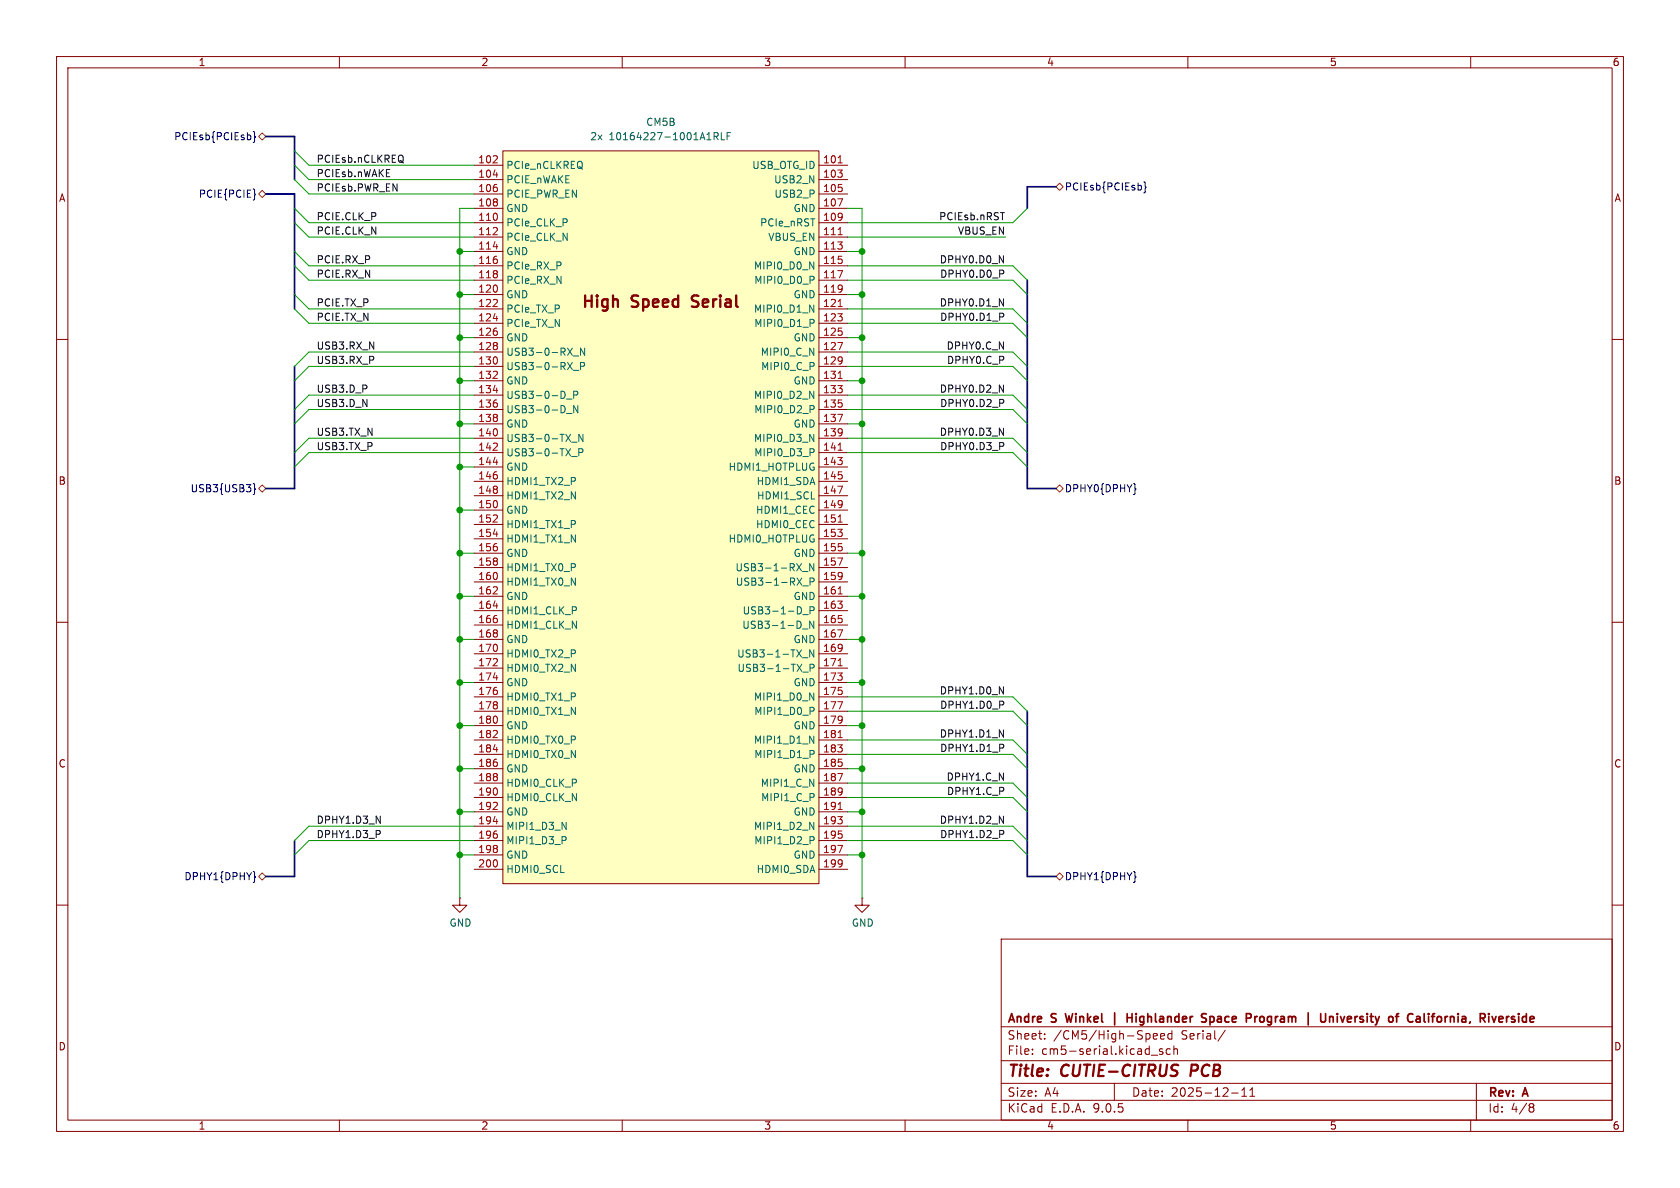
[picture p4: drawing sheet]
<svg xmlns="http://www.w3.org/2000/svg" width="297mm" height="210mm" viewBox="0 0 297 210" stroke-linecap="round" stroke-linejoin="round" font-family="sans-serif">
<g fill="none" stroke="#840000" stroke-width=".18">
<path d="M10 10h277v190h-277zM12 12h273v186h-273zM60 10v2M110 10v2M160 10v2M210 10v2M260 10v2M10 60h2M285 60h2M10 110h2M285 110h2M81.3 158.8v1.2h1.2l-1.2 1.3-1.3-1.3h1.3"/>
<path d="M81.3 158.8h.1M152.4 158.8v1.2h1.3l-1.3 1.3-1.3-1.3h1.3M152.4 158.8h.1M10 160h2M177 166h108v32h-108zM285 160h2M60 198v2M110 198v2M160 198v2M177 194.5h108M177 191.5h108M177 187.5h108"/>
<path d="M177 181.5h108M182.5 186.3v.1M182.5 185.5v.1M184.7 183.6v.1M184.7 182.8v.1M197 191.5v3M203.5 186.5h1.2M203.9 183.2l.7-.1-.1-.3-.4-.1-.2 .2 .1 .7h.5M205.2 183.2l.7-.1-.1-.3-.4-.1-.2 .2v.7h.6M205.5 185.5l-.3-.1-.2 .2v.2l.5 .2v.3h-.5M206.9 185.5l-.4-.1-.3 .3v.4l.1 .2h.6M207.2 182.8l-.5-.1-.2 .3v.4l.1 .2h.6"/>
<path d="M207.2 182.2v1.5M207.5 185.5l.2-.1 .4 .1 .1 .9M207.5 184.9v1.5M210 198v2M216.6 182.1l-1.3 2M217.7 193.2h1.2M219.5 193.8h.9M219.5 192.7l.5-.4v1.5M221 193.8h.8M221 192.7l.4-.4v1.5M260 198v2M261 191.5v6.5"/>
<path d="M270.6 195.1l.4 .1 .2 .2-.3 .3M270.6 195.7h.3M270.9 195.7l.2 .2 .1 .4-.2 .2-.4 .1"/>
</g>
<path d="M210.7 188.2l-.3 2" fill="none" stroke="#840000" stroke-width=".4"/>
<g fill="none" stroke="#840000" stroke-width=".3">
<path d="M188.3 179.2l.4 1.5M197.1 179v2.2M199.3 179.2v1.5M199.3 179.9h.8M200.1 179.2v1.5M212.7 179.9l.4 .1 .2 .4-.3 .3h-.4M212.7 179.2l.6 .1M213.9 179.7v1.5M214.3 179.7l-.4 .1M221.8 179.7v1M222.3 179.7l-.3 .1-.2 .2M222.8 179.8l-.1 .2v.4l.1 .2"/>
<path d="M233.5 179.2v1.2l.3 .3h.3M236.4 179.2v.1M236.4 179.7v1M237 179.7l.3 1M249.8 179.3a.6 .6 0 0 0-.8 0 .6 .6 0 0 0-.2 .7 .56 .56 0 0 0 .3 .6 .56 .56 0 0 0 .7-.1M253.1 179.7h.5M253.6 179.2l-.3 .2v1.3M265.1 179.8l.4-.1 .2 .3-.7 .2M266.3 179.7v1M266.8 179.7l-.3 .1-.2 .2M213.9 180.6l.4 .1M265.1 180.6h.5"/>
</g>
<path d="M88.9 26.7h55.9v129.5h-55.9z" fill="#ffffc2"/>
<g fill="none" stroke="#840000" stroke-width=".18">
<path d="M83.8 29.2h5.1M83.8 31.8h5.1M83.8 34.3h5.1M83.8 36.8h5.1M83.8 39.4h5.1M88.9 26.7h55.9v129.5h-55.9zM144.8 29.2h5.1M144.8 31.8h5.1M144.8 34.3h5.1M144.8 36.8h5.1M144.8 39.4h5.1M83.8 41.9h5.1"/>
<path d="M83.8 44.5h5.1M83.8 47h5.1M83.8 49.5h5.1M83.8 52.1h5.1M83.8 54.6h5.1M83.8 57.2h5.1M83.8 59.7h5.1M144.8 41.9h5.1M144.8 44.5h5.1M144.8 47h5.1M144.8 49.5h5.1M144.8 52.1h5.1"/>
<path d="M144.8 54.6h5.1M144.8 57.2h5.1M144.8 59.7h5.1M83.8 62.2h5.1M83.8 64.8h5.1M83.8 67.3h5.1M83.8 69.9h5.1M83.8 72.4h5.1M83.8 74.9h5.1M83.8 77.5h5.1M144.8 62.2h5.1M144.8 64.8h5.1"/>
<path d="M144.8 67.3h5.1M144.8 69.9h5.1M144.8 72.4h5.1M144.8 74.9h5.1M144.8 77.5h5.1M83.8 80h5.1M83.8 82.6h5.1M83.8 85.1h5.1M83.8 87.6h5.1M83.8 90.2h5.1M83.8 92.7h5.1M83.8 95.3h5.1"/>
<path d="M83.8 97.8h5.1M144.8 80h5.1M144.8 82.6h5.1M144.8 85.1h5.1M144.8 87.6h5.1M144.8 90.2h5.1M144.8 92.7h5.1M144.8 95.3h5.1M144.8 97.8h5.1M83.8 100.3h5.1M83.8 102.9h5.1M83.8 105.4h5.1"/>
<path d="M83.8 108h5.1M83.8 110.5h5.1M83.8 113h5.1M83.8 115.6h5.1M83.8 118.1h5.1M144.8 100.3h5.1M144.8 102.9h5.1M144.8 105.4h5.1M144.8 108h5.1M144.8 110.5h5.1M144.8 113h5.1M144.8 115.6h5.1"/>
<path d="M144.8 118.1h5.1M83.8 120.7h5.1M83.8 123.2h5.1M83.8 125.7h5.1M83.8 128.3h5.1M83.8 130.8h5.1M83.8 133.4h5.1M83.8 135.9h5.1M83.8 138.4h5.1M144.8 120.7h5.1M144.8 123.2h5.1M144.8 125.7h5.1"/>
<path d="M144.8 128.3h5.1M144.8 130.8h5.1M144.8 133.4h5.1M144.8 135.9h5.1M144.8 138.4h5.1M83.8 141h5.1M83.8 143.5h5.1M83.8 146.1h5.1M83.8 148.6h5.1M83.8 151.1h5.1M83.8 153.7h5.1M144.8 141h5.1"/>
<path d="M144.8 143.5h5.1M144.8 146.1h5.1M144.8 148.6h5.1M144.8 151.1h5.1M144.8 153.7h5.1"/>
</g>
<g fill="none" stroke="#a90000" stroke-width=".18">
<path d="M87.1 28.8h.8M87.2 30.9h.8M87.9 27.6v.5M148.1 35.1h.9l-.6 1.3M148.2 28.8h.7M87.1 41.5h.8M87.1 54.2h.8M87.2 43.6h.8M87.2 56.3h.8M87.9 40.3v.5M87.9 53v.5M148.1 47.8h.9l-.6 1.3"/>
<path d="M148.2 41.5h.7M148.2 54.2h.7M87.1 66.9h.8M87.1 79.6h.8M87.2 69h.8M87.9 65.7v.5M87.9 78.4v.5M148.1 60.5h.9l-.6 1.3M148.1 73.2h.9l-.6 1.3M148.2 66.9h.7M148.2 79.6h.7M87.1 92.3h.8"/>
<path d="M87.2 81.7h.8M87.2 94.4h.8M87.9 91.1v.5M148.1 85.9h.9l-.6 1.3M148.1 98.6h.9l-.6 1.3M148.2 92.3h.7M87.1 105h.8M87.1 117.7h.8M87.2 107.1h.8M87.2 119.8h.8M87.9 103.8v.5M87.9 116.5v.5"/>
<path d="M148.1 111.3h.9l-.6 1.3M148.2 105h.7M148.2 117.7h.7M87.1 130.4h.8M87.2 132.5h.8M87.9 129.2v.5M148.1 124h.9l-.6 1.3M148.1 136.7h.9l-.6 1.3M148.2 130.4h.7M87.1 143.1h.8M87.2 145.2h.8M87.9 141.9v.5"/>
<path d="M148.1 149.4h.9l-.6 1.3M148.2 143.1h.7"/>
</g>
<g fill="none" stroke="#006464" stroke-width=".18">
<path d="M126.2 24.1l.6-.1 .2-.1-.1-.3-.7-.2v1.3M126.5 24.1l.5 .6M127.5 23.4v1.3h.6M128.5 24h.5M129.1 23.4h-.6v1.3M143.1 46.3l.8 1.3v-1.3M143.1 53.9l.8 1.3v-1.3M143.8 48.9l.1 .2-.1 .3M143.8 56.5l.1 .2-.1 .4M100.2 70.6h.9M100.2 73.1h.9M101.1 78.2h.9"/>
<path d="M101.4 62.9h.9M101.4 65.5h.9M101.4 69.8h.6l.1-.2v-.3l-.7-.1v1.2M102.1 71.7v1.3l-.7-1.3v1.3M102.3 80l.6-.1 .2-.2-.1-.3-.7-.1v1.3M102.6 64.7h.6l.2-.2-.1-.3-.7-.1v1.2M103.1 76.8v1.2l-.8-1.2v1.2M103.4 61.5v1.3l-.8-1.3v1.3M143.1 69.2l.8 1.2v-1.2M143.1 76.8l.8 1.2v-1.2M143.8 71.8l.1 .1-.1 .4M143.8 79.4l.1 .2-.1 .3"/>
<path d="M101.1 80.7h.9M143.9 99.6v1.3l-.8-1.3v1.3M141.9 101h.9M141.9 111.2h.9M141.9 116.3h.9M141.9 103.6h1M141.9 108.7h1M141.9 118.8h1M143.2 102.8h.6l.1-.2v-.3l-.7-.1v1.2M143.2 107.9h.6l.1-.2v-.3l-.7-.1v1.2M143.2 118.1l.6-.1 .1-.2v-.3l-.7-.1v1.3M143.9 109.8v1.3l-.8-1.3v1.3"/>
<path d="M143.9 114.9v1.2l-.8-1.2v1.2M143.1 122.5l.8 1.3v-1.3M143.1 130.1l.8 1.3v-1.3M143.8 125.1l.1 .2-.1 .3M143.8 132.7l.1 .2-.1 .4M99.4 145.4l.7 1.2v-1.2M100 148l.1 .1-.1 .4M143.1 145.4l.8 1.2v-1.2M143.8 148l.1 .1-.1 .4"/>
</g>
<path d="M44.8 23.3l.2 .1v.6l.2 .2-.2 .2v.6l-.2 .2M45 34.2l.2 .2-.2 .2M202.2 32.1l.3 .2v.6l.1 .2-.1 .2v.6l-.3 .2M44.8 85.5l.2 .2v.6l.2 .2-.2 .1v.6l-.2 .2M200.6 86.3l.2 .2-.2 .1M45 154.9l.2 .1-.2 .2M200.6 154.9l.2 .1-.2 .2" fill="none" stroke="#000084" stroke-width=".18"/>
<path d="M45.7 24.1l.7-.6 .6 .6-.6 .7zM46.4 33.7l.6 .6-.6 .6-.7-.6zM186.7 33l.6-.6 .7 .6-.7 .7zM45.7 86.4l.7-.7 .6 .7-.6 .6zM186.7 86.4l.6-.7 .7 .7-.7 .6zM45.7 154.9l.7-.6 .6 .6-.6 .7zM186.7 154.9l.6-.6 .7 .6-.7 .7z" fill="none" stroke="#725600" stroke-width=".18"/>
<path d="M71.1 27.5a.9 .9 0 0 1 0 1.1l.2 .2M176.9 37.6h.7" fill="none" stroke="#0f0f0f" stroke-width=".18"/>
<path d="M47 24.1h5.1v7.7M47 34.3h5.1v20.3M186.7 33h-5.1v3.8M181.6 49.5v36.9h5.1M52.1 64.8v21.6h-5.1M181.6 125.7v29.2h5.1M52.1 148.6v6.3h-5.1" fill="none" stroke="#000084" stroke-width=".3"/>
<g fill="none" stroke="#009600" stroke-width=".18">
<path d="M52.1 36.8l2.5 2.6h29.2M52.1 39.4l2.5 2.5h29.2M52.1 26.7l2.5 2.5h29.2M52.1 29.2l2.5 2.6h29.2M52.1 31.8l2.5 2.5h29.2M83.8 36.8h-2.5v122M149.9 36.8h2.5v122M181.6 36.8l-2.5 2.6h-29.2M52.1 52.1l2.5 2.5h29.2M52.1 47l2.5 2.5h29.2M52.1 44.5l2.5 2.5h29.2M52.1 54.6l2.5 2.6h29.2"/>
<path d="M81.3 59.7h2.5M81.3 44.5h2.5M81.3 52.1h2.5M149.9 54.6h29.2l2.5 2.6M149.9 49.5h29.2l2.5 2.6M149.9 47h29.2l2.5 2.5M149.9 41.9h27.9M149.9 59.7h2.5M149.9 44.5h2.5M149.9 52.1h2.5M149.9 57.2h29.2l2.5 2.5M81.3 74.9h2.5"/>
<path d="M81.3 67.3h2.5M83.8 72.4h-29.2l-2.5 2.5M83.8 64.8h-29.2l-2.5 2.5M83.8 77.5h-29.2l-2.5 2.5M83.8 62.2h-29.2l-2.5 2.6M83.8 69.9h-29.2l-2.5 2.5M149.9 72.4h29.2l2.5 2.5M149.9 64.8h29.2l2.5 2.5M149.9 77.5h29.2l2.5 2.5M149.9 74.9h2.5M149.9 67.3h2.5M149.9 62.2h29.2l2.5 2.6"/>
<path d="M149.9 69.9h29.2l2.5 2.5M81.3 90.2h2.5M81.3 82.6h2.5M81.3 97.8h2.5M83.8 80h-29.2l-2.5 2.6M149.9 80h29.2l2.5 2.6M149.9 97.8h2.5M81.3 113h2.5M81.3 105.4h2.5M149.9 113h2.5M149.9 105.4h2.5M81.3 120.7h2.5"/>
<path d="M81.3 128.3h2.5M81.3 135.9h2.5M149.9 123.2h29.2l2.5 2.5M149.9 120.7h2.5M149.9 128.3h2.5M149.9 125.7h29.2l2.5 2.6M149.9 135.9h2.5M149.9 130.8h29.2l2.5 2.6M149.9 133.4h29.2l2.5 2.5M149.9 138.4h29.2l2.5 2.6M81.3 151.1h2.5M81.3 143.5h2.5"/>
<path d="M83.8 148.6h-29.2l-2.5 2.5M83.8 146.1h-29.2l-2.5 2.5M149.9 151.1h2.5M149.9 148.6h29.2l2.5 2.5M149.9 146.1h29.2l2.5 2.5M149.9 143.5h2.5M149.9 141h29.2l2.5 2.5"/>
</g>
<g fill="#009600" stroke="#009600" stroke-width=".18">
<circle cx="152.4" cy="74.9" r=".51"/>
<circle cx="152.4" cy="97.8" r=".51"/>
<circle cx="152.4" cy="120.7" r=".51"/>
<circle cx="152.4" cy="105.4" r=".51"/>
<circle cx="152.4" cy="113" r=".51"/>
<circle cx="81.3" cy="67.3" r=".51"/>
<circle cx="81.3" cy="59.7" r=".51"/>
<circle cx="81.3" cy="74.9" r=".51"/>
<circle cx="81.3" cy="44.5" r=".51"/>
<circle cx="81.3" cy="52.1" r=".51"/>
<circle cx="81.3" cy="143.5" r=".51"/>
<circle cx="81.3" cy="135.9" r=".51"/>
<circle cx="81.3" cy="105.4" r=".51"/>
<circle cx="81.3" cy="97.8" r=".51"/>
<circle cx="81.3" cy="90.2" r=".51"/>
<circle cx="81.3" cy="82.6" r=".51"/>
<circle cx="81.3" cy="128.3" r=".51"/>
<circle cx="81.3" cy="120.7" r=".51"/>
<circle cx="81.3" cy="113" r=".51"/>
<circle cx="81.3" cy="151.1" r=".51"/>
<circle cx="152.4" cy="135.9" r=".51"/>
<circle cx="152.4" cy="128.3" r=".51"/>
<circle cx="152.4" cy="143.5" r=".51"/>
<circle cx="152.4" cy="151.1" r=".51"/>
<circle cx="152.4" cy="44.5" r=".51"/>
<circle cx="152.4" cy="52.1" r=".51"/>
<circle cx="152.4" cy="67.3" r=".51"/>
<circle cx="152.4" cy="59.7" r=".51"/>
</g>
<g font-size="2.8" fill="#840000">
<text x="102.5" y="55">High</text>
<text x="111.7" y="55">Speed</text>
<text x="123.1" y="55">Serial</text>
<text x="178" y="190.9">Title:</text>
<text x="187.7" y="190.9">CUTIE-CITRUS</text>
<text x="211.3" y="190.9">PCB</text>
</g>
<g font-size="2.1" fill="#840000">
<text x="178" y="184">Sheet:</text>
<text x="178" y="181.2">Andre</text>
<text x="186" y="181.2">S</text>
<text x="186.2" y="184">/CM5/High-Speed</text>
<text x="189.1" y="181.2">Winkel</text>
<text x="201.1" y="181.2">Highlander</text>
<text x="208.9" y="184">Serial/</text>
<text x="214.9" y="181.2">Space</text>
<text x="223.4" y="181.2">Program</text>
<text x="234.6" y="181.2">|</text>
<text x="237.7" y="181.2">University</text>
<text x="250.4" y="181.2">of</text>
<text x="254.4" y="181.2">California,</text>
<text x="267.7" y="181.2">Riverside</text>
<text x="178" y="186.7">File:</text>
<text x="184.1" y="186.7">cm5-serial.kicad_sch</text>
<text x="178" y="196.9">KiCad</text>
<text x="178" y="194.1">Size:</text>
<text x="184.7" y="194.1">A4</text>
<text x="185.7" y="196.9">E.D.A.</text>
<text x="193.3" y="196.9">9.0.5</text>
<text x="200" y="194.1">Date:</text>
<text x="207" y="194.1">2025-12-11</text>
<text x="263" y="194.3">Rev:</text>
<text x="263" y="196.9">Id:</text>
<text x="267.1" y="196.9">4/8</text>
<text x="269.4" y="194.3">A</text>
</g>
<g font-size="1.8" fill="#840000">
<text x="35" y="11.9">1</text>
<text x="85" y="11.9">2</text>
<text x="135" y="11.9">3</text>
<text x="185" y="11.9">4</text>
<text x="235" y="11.9">5</text>
<text x="285" y="11.9">6</text>
<text x="10.3" y="35.9">A</text>
<text x="285.3" y="35.9">A</text>
<text x="10.3" y="85.9">B</text>
<text x="285.3" y="85.9">B</text>
<text x="10.3" y="135.9">C</text>
<text x="285.3" y="135.9">C</text>
<text x="10.3" y="185.9">D</text>
<text x="285.3" y="185.9">D</text>
<text x="35" y="199.9">1</text>
<text x="85" y="199.9">2</text>
<text x="135" y="199.9">3</text>
<text x="185" y="199.9">4</text>
<text x="235" y="199.9">5</text>
<text x="285" y="199.9">6</text>
</g>
<g font-size="1.8" fill="#006464">
<text x="114.1" y="22.5">CM5B</text>
<text x="104.3" y="25">2x</text>
<text x="107.7" y="25">10164227-1001A1RLF</text>
<text x="89.4" y="30.1">PCIe_nCLKREQ</text>
<text x="89.4" y="32.6">PCIE_nWAKE</text>
<text x="89.4" y="35.2">PCIE_PWR_EN</text>
<text x="132.9" y="30.1">USB_OTG_ID</text>
<text x="136.8" y="32.6">USB2_N</text>
<text x="136.8" y="35.2">USB2_P</text>
<text x="89.4" y="37.7">GND</text>
<text x="89.4" y="40.2">PCIe_CLK_P</text>
<text x="134.3" y="40.2">PCIe_nRST</text>
<text x="140.2" y="37.7">GND</text>
<text x="89.4" y="42.8">PCIe_CLK_N</text>
<text x="89.4" y="45.3">GND</text>
<text x="89.4" y="47.9">PCIe_RX_P</text>
<text x="133.2" y="47.9">MIPI0_D0_N</text>
<text x="135.7" y="42.8">VBUS_EN</text>
<text x="140.2" y="45.3">GND</text>
<text x="89.4" y="50.4">PCIe_RX_N</text>
<text x="89.4" y="52.9">GND</text>
<text x="133.2" y="50.4">MIPI0_D0_P</text>
<text x="140.2" y="52.9">GND</text>
<text x="89.4" y="55.5">PCIe_TX_P</text>
<text x="89.4" y="58">PCIe_TX_N</text>
<text x="133.2" y="55.5">MIPI0_D1_N</text>
<text x="133.2" y="58">MIPI0_D1_P</text>
<text x="89.4" y="60.6">GND</text>
<text x="89.4" y="63.1">USB3-0-RX_N</text>
<text x="89.4" y="65.6">USB3-0-RX_P</text>
<text x="134.4" y="63.1">MIPI0_C_N</text>
<text x="134.5" y="65.6">MIPI0_C_P</text>
<text x="140.2" y="60.6">GND</text>
<text x="89.4" y="68.2">GND</text>
<text x="89.4" y="70.7">USB3-0-D_P</text>
<text x="133.2" y="70.7">MIPI0_D2_N</text>
<text x="140.2" y="68.2">GND</text>
<text x="89.4" y="73.3">USB3-0-D_N</text>
<text x="89.4" y="75.8">GND</text>
<text x="133.2" y="73.3">MIPI0_D2_P</text>
<text x="140.2" y="75.8">GND</text>
<text x="89.4" y="78.3">USB3-0-TX_N</text>
<text x="89.4" y="80.9">USB3-0-TX_P</text>
<text x="89.4" y="83.4">GND</text>
<text x="128.7" y="83.4">HDMI1_HOTPLUG</text>
<text x="133.2" y="78.3">MIPI0_D3_N</text>
<text x="133.2" y="80.9">MIPI0_D3_P</text>
<text x="89.4" y="86">HDMI1_TX2_P</text>
<text x="89.4" y="88.5">HDMI1_TX2_N</text>
<text x="133.7" y="86">HDMI1_SDA</text>
<text x="133.7" y="88.5">HDMI1_SCL</text>
<text x="89.4" y="91">GND</text>
<text x="89.4" y="93.6">HDMI1_TX1_P</text>
<text x="133.5" y="91">HDMI1_CEC</text>
<text x="133.5" y="93.6">HDMI0_CEC</text>
<text x="89.4" y="96.1">HDMI1_TX1_N</text>
<text x="89.4" y="98.7">GND</text>
<text x="89.4" y="101.2">HDMI1_TX0_P</text>
<text x="128.7" y="96.1">HDMI0_HOTPLUG</text>
<text x="129.9" y="101.2">USB3-1-RX_N</text>
<text x="140.2" y="98.7">GND</text>
<text x="89.4" y="103.7">HDMI1_TX0_N</text>
<text x="89.4" y="106.3">GND</text>
<text x="130" y="103.7">USB3-1-RX_P</text>
<text x="140.2" y="106.3">GND</text>
<text x="89.4" y="108.8">HDMI1_CLK_P</text>
<text x="89.4" y="111.4">HDMI1_CLK_N</text>
<text x="89.4" y="113.9">GND</text>
<text x="131.1" y="111.4">USB3-1-D_N</text>
<text x="131.2" y="108.8">USB3-1-D_P</text>
<text x="140.2" y="113.9">GND</text>
<text x="89.4" y="116.4">HDMI0_TX2_P</text>
<text x="89.4" y="119">HDMI0_TX2_N</text>
<text x="130.2" y="116.4">USB3-1-TX_N</text>
<text x="130.3" y="119">USB3-1-TX_P</text>
<text x="89.4" y="121.5">GND</text>
<text x="89.4" y="124.1">HDMI0_TX1_P</text>
<text x="133.2" y="124.1">MIPI1_D0_N</text>
<text x="140.2" y="121.5">GND</text>
<text x="89.4" y="126.6">HDMI0_TX1_N</text>
<text x="89.4" y="129.1">GND</text>
<text x="89.4" y="131.7">HDMI0_TX0_P</text>
<text x="133.2" y="131.7">MIPI1_D1_N</text>
<text x="133.2" y="126.6">MIPI1_D0_P</text>
<text x="140.2" y="129.1">GND</text>
<text x="89.4" y="134.2">HDMI0_TX0_N</text>
<text x="89.4" y="136.8">GND</text>
<text x="133.2" y="134.2">MIPI1_D1_P</text>
<text x="140.2" y="136.8">GND</text>
<text x="89.4" y="139.3">HDMI0_CLK_P</text>
<text x="89.4" y="141.8">HDMI0_CLK_N</text>
<text x="134.4" y="139.3">MIPI1_C_N</text>
<text x="134.5" y="141.8">MIPI1_C_P</text>
<text x="89.4" y="144.4">GND</text>
<text x="89.4" y="146.9">MIPI1_D3_N</text>
<text x="89.4" y="149.5">MIPI1_D3_P</text>
<text x="133.2" y="146.9">MIPI1_D2_N</text>
<text x="133.2" y="149.5">MIPI1_D2_P</text>
<text x="140.2" y="144.4">GND</text>
<text x="89.4" y="152">GND</text>
<text x="89.4" y="154.5">HDMI0_SCL</text>
<text x="133.7" y="154.5">HDMI0_SDA</text>
<text x="140.2" y="152">GND</text>
<text x="79.4" y="164">GND</text>
<text x="150.5" y="164">GND</text>
</g>
<g font-size="1.8" fill="#000084">
<text x="30.7" y="25">PCIEsb{PCIEsb}</text>
<text x="35" y="35.2">PCIE{PCIE}</text>
<text x="188.2" y="33.9">PCIEsb{PCIEsb}</text>
<text x="33.6" y="87.2">USB3{USB3}</text>
<text x="188.2" y="87.2">DPHY0{DPHY}</text>
<text x="32.5" y="155.8">DPHY1{DPHY}</text>
<text x="188.2" y="155.8">DPHY1{DPHY}</text>
</g>
<g font-size="1.8" fill="#0f0f0f">
<text x="55.9" y="28.9">PCIEsb.nCLKREQ</text>
<text x="55.9" y="33.9">PCIEsb.PWR_EN</text>
<text x="55.9" y="31.4">PCIEsb.nWAKE</text>
<text x="55.9" y="41.6">PCIE.CLK_N</text>
<text x="55.9" y="39">PCIE.CLK_P</text>
<text x="165.9" y="39">PCIEsb.nRST</text>
<text x="169.3" y="41.6">VBUS_EN</text>
<text x="55.9" y="46.6">PCIE.RX_P</text>
<text x="166" y="46.6">DPHY0.D0_N</text>
<text x="55.9" y="49.2">PCIE.RX_N</text>
<text x="166.1" y="49.2">DPHY0.D0_P</text>
<text x="55.9" y="54.3">PCIE.TX_P</text>
<text x="55.9" y="56.8">PCIE.TX_N</text>
<text x="166" y="54.3">DPHY0.D1_N</text>
<text x="166.1" y="56.8">DPHY0.D1_P</text>
<text x="55.9" y="64.4">USB3.RX_P</text>
<text x="55.9" y="61.9">USB3.RX_N</text>
<text x="167.3" y="61.9">DPHY0.C_N</text>
<text x="167.3" y="64.4">DPHY0.C_P</text>
<text x="55.9" y="69.5">USB3.D_P</text>
<text x="166" y="69.5">DPHY0.D2_N</text>
<text x="55.9" y="72">USB3.D_N</text>
<text x="55.9" y="77.1">USB3.TX_N</text>
<text x="166" y="77.1">DPHY0.D3_N</text>
<text x="166.1" y="72">DPHY0.D2_P</text>
<text x="55.9" y="79.7">USB3.TX_P</text>
<text x="166.1" y="79.7">DPHY0.D3_P</text>
<text x="166" y="122.8">DPHY1.D0_N</text>
<text x="166.1" y="125.4">DPHY1.D0_P</text>
<text x="166" y="130.5">DPHY1.D1_N</text>
<text x="166.1" y="133">DPHY1.D1_P</text>
<text x="167.3" y="138.1">DPHY1.C_N</text>
<text x="167.3" y="140.6">DPHY1.C_P</text>
<text x="55.9" y="148.2">DPHY1.D3_P</text>
<text x="55.9" y="145.7">DPHY1.D3_N</text>
<text x="166" y="145.7">DPHY1.D2_N</text>
<text x="166.1" y="148.2">DPHY1.D2_P</text>
</g>
<g font-size="1.8" fill="#a90000">
<text x="84.4" y="29">102</text>
<text x="145.4" y="29">101</text>
<text x="84.4" y="31.5">104</text>
<text x="84.4" y="34">106</text>
<text x="145.4" y="31.5">103</text>
<text x="145.4" y="34">105</text>
<text x="84.4" y="36.6">108</text>
<text x="84.4" y="39.1">110</text>
<text x="84.4" y="41.7">112</text>
<text x="145.4" y="36.6">107</text>
<text x="145.4" y="39.1">109</text>
<text x="145.4" y="41.7">111</text>
<text x="84.4" y="44.2">114</text>
<text x="84.4" y="46.7">116</text>
<text x="145.4" y="44.2">113</text>
<text x="145.4" y="46.7">115</text>
<text x="84.4" y="49.3">118</text>
<text x="84.4" y="51.8">120</text>
<text x="145.4" y="49.3">117</text>
<text x="145.4" y="51.8">119</text>
<text x="84.4" y="54.4">122</text>
<text x="84.4" y="56.9">124</text>
<text x="84.4" y="59.4">126</text>
<text x="145.4" y="54.4">121</text>
<text x="145.4" y="56.9">123</text>
<text x="145.4" y="59.4">125</text>
<text x="84.4" y="62">128</text>
<text x="84.4" y="64.5">130</text>
<text x="145.4" y="62">127</text>
<text x="145.4" y="64.5">129</text>
<text x="84.4" y="67.1">132</text>
<text x="84.4" y="69.6">134</text>
<text x="145.4" y="67.1">131</text>
<text x="145.4" y="69.6">133</text>
<text x="84.4" y="72.1">136</text>
<text x="84.4" y="74.7">138</text>
<text x="84.4" y="77.2">140</text>
<text x="145.4" y="72.1">135</text>
<text x="145.4" y="74.7">137</text>
<text x="145.4" y="77.2">139</text>
<text x="84.4" y="79.8">142</text>
<text x="84.4" y="82.3">144</text>
<text x="145.4" y="79.8">141</text>
<text x="145.4" y="82.3">143</text>
<text x="84.4" y="84.8">146</text>
<text x="84.4" y="87.4">148</text>
<text x="84.4" y="89.9">150</text>
<text x="145.4" y="84.8">145</text>
<text x="145.4" y="87.4">147</text>
<text x="145.4" y="89.9">149</text>
<text x="84.4" y="92.5">152</text>
<text x="84.4" y="95">154</text>
<text x="145.4" y="92.5">151</text>
<text x="145.4" y="95">153</text>
<text x="84.4" y="97.5">156</text>
<text x="84.4" y="100.1">158</text>
<text x="145.4" y="97.5">155</text>
<text x="145.4" y="100.1">157</text>
<text x="84.4" y="102.6">160</text>
<text x="84.4" y="105.2">162</text>
<text x="84.4" y="107.7">164</text>
<text x="145.4" y="102.6">159</text>
<text x="145.4" y="105.2">161</text>
<text x="145.4" y="107.7">163</text>
<text x="84.4" y="110.2">166</text>
<text x="84.4" y="112.8">168</text>
<text x="145.4" y="110.2">165</text>
<text x="145.4" y="112.8">167</text>
<text x="84.4" y="115.3">170</text>
<text x="84.4" y="117.9">172</text>
<text x="145.4" y="115.3">169</text>
<text x="145.4" y="117.9">171</text>
<text x="84.4" y="120.4">174</text>
<text x="84.4" y="122.9">176</text>
<text x="84.4" y="125.5">178</text>
<text x="145.4" y="120.4">173</text>
<text x="145.4" y="122.9">175</text>
<text x="145.4" y="125.5">177</text>
<text x="84.4" y="128">180</text>
<text x="84.4" y="130.6">182</text>
<text x="145.4" y="128">179</text>
<text x="145.4" y="130.6">181</text>
<text x="84.4" y="133.1">184</text>
<text x="84.4" y="135.6">186</text>
<text x="145.4" y="133.1">183</text>
<text x="145.4" y="135.6">185</text>
<text x="84.4" y="138.2">188</text>
<text x="84.4" y="140.7">190</text>
<text x="84.4" y="143.3">192</text>
<text x="145.4" y="138.2">187</text>
<text x="145.4" y="140.7">189</text>
<text x="145.4" y="143.3">191</text>
<text x="84.4" y="145.8">194</text>
<text x="84.4" y="148.3">196</text>
<text x="145.4" y="145.8">193</text>
<text x="145.4" y="148.3">195</text>
<text x="84.4" y="150.9">198</text>
<text x="84.4" y="153.4">200</text>
<text x="145.4" y="150.9">197</text>
<text x="145.4" y="153.4">199</text>
</g>
</svg>
